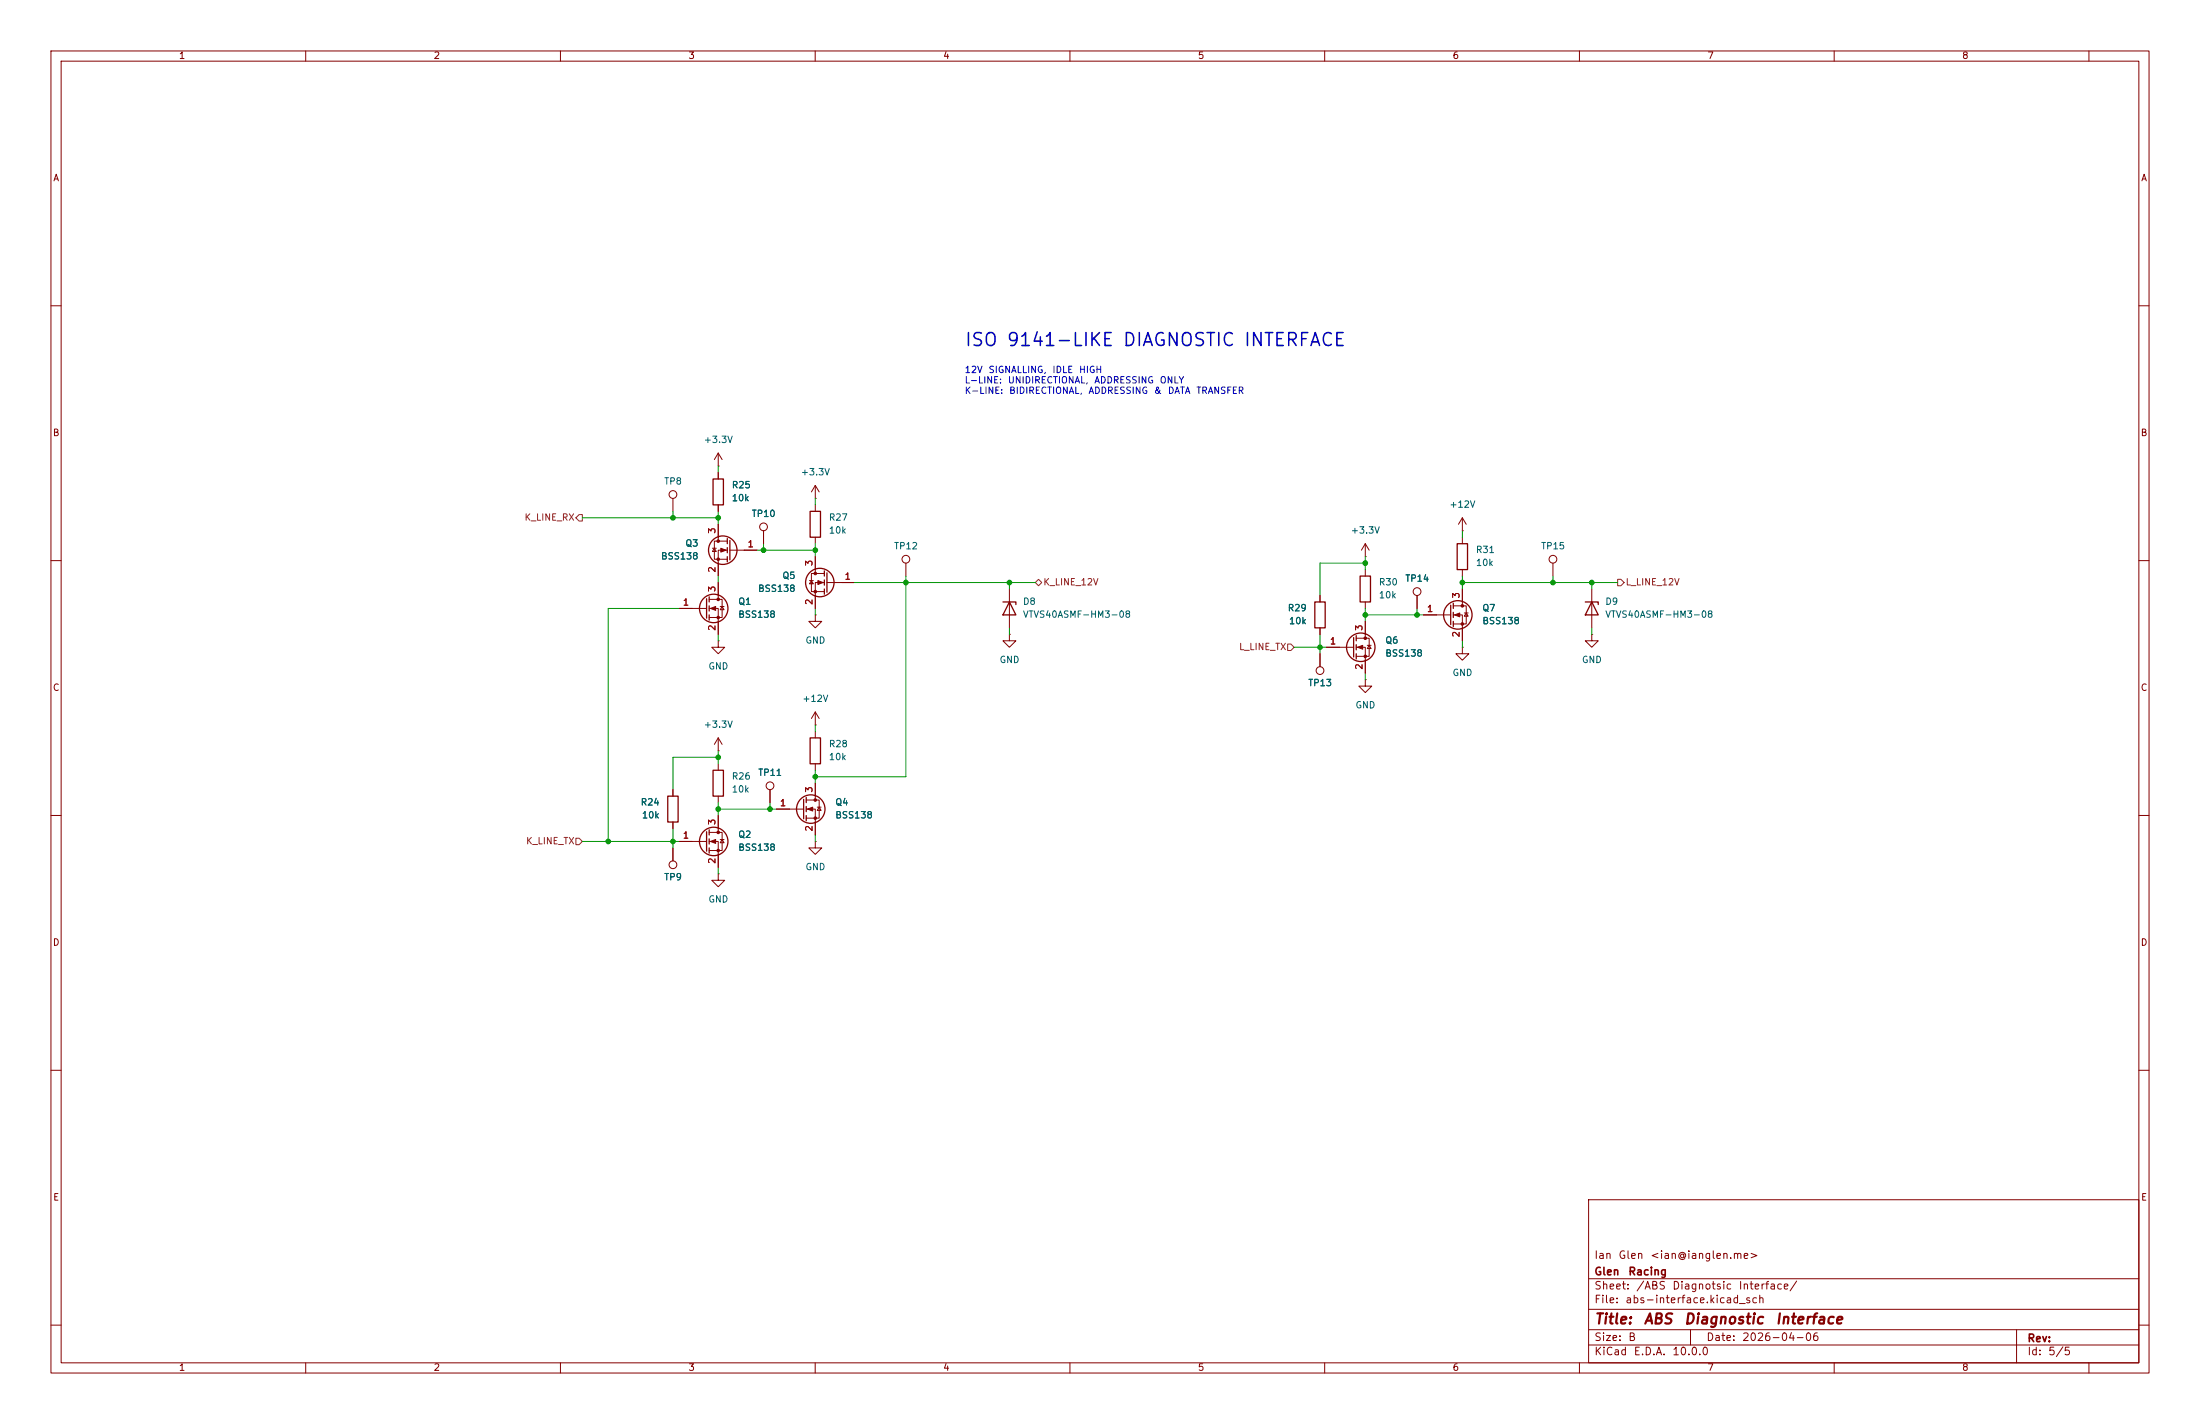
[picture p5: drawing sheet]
<svg xmlns="http://www.w3.org/2000/svg" width="432mm" height="279mm" viewBox="0 0 432 279" stroke-linecap="round" stroke-linejoin="round" font-family="sans-serif">
<g fill="none" stroke="#840000" stroke-width=".2">
<path d="M10 10h411.8v259.4h-411.8zM12 12h407.8v255.4h-407.8zM60 10v2M110 10v2M160 10v2M210 10v2M260 10v2M310 10v2M360 10v2M410 10v2M10 60h2M419.8 60h2"/>
<path d="M132.1 97.8v2.5M141 91.4h.1M141 88.9v2.5M141 92.7v1.3M141 99.1v1.2M141 88.9l-.8 1.3M141 88.9l.7 1.3M160 97.8h.1M160 95.3v2.5M160 99.1v1.2M160 95.3l-.7 1.2M160 95.3l.8 1.2"/>
<path d="M10 110h2M133.3 119.4h5.4M139.2 117.6h2.5v3.6h-2.5M139.2 119.4h1.8v5.1M139.8 107.6h.8M140.2 107.6l.4 .6h-.8zM141 102.9v3.3M141 114.3v3.3M141.4 119h.7M141.7 119l.4 .6h-.7zM142.7 106.2h-2.5v3.5h2.5M142.7 108h-1.7v5"/>
<path d="M143.3 108h5.3M149.9 104.1v2.6M158.9 113.9h.7M159.3 113.9l.3 .7h-.7zM160 105.4v1.3M160 109.2v3.3M161.8 112.5h-2.5v3.6h2.5M161.8 114.3h-1.8v5.1M162.3 114.3h5.3M177.8 110.5v2.5M198.1 115.6v7.6M259.1 116.8v1.3"/>
<path d="M268 109.2h.1M268 106.7v2.5M268 111.8v1.2M268 118.1v1.3M268 106.7l-.8 1.3M268 106.7l.7 1.3M278.1 116.8v2.6M285.2 118.9h2.6v3.5h-2.6M287 104.1h.1M287 101.6l-.7 1.3M287 101.6l.8 1.3M287 101.6v2.5"/>
<path d="M287 105.4v1.3M287 111.8v1.2M287 115.6v3.3M304.8 110.5v2.5M312.4 115.6v7.6M419.8 110h2M141 125.7v1.3h-1.3l1.3 1.3 1.2-1.3h-1.2M141 125.7h.1M160 120.7v1.2h-1.3l1.3 1.3 1.3-1.3h-1.3M160 120.7h.1M160 139.7v2.5M160 139.7l-.7 1.3"/>
<path d="M160 139.7l.8 1.3M198.1 124.5v1.2h1.3l-1.3 1.3-1.3-1.3h1.3M198.1 124.5h.1M259.1 123.2v1.3M259.1 128.3v2.5M260.3 127h5.4M266.2 125.2h2.5v3.6h-2.5M266.2 127h1.8v5.1M268 133.4v1.2h1.2l-1.2 1.3-1.3-1.3h1.3M268 133.4h.1M268 121.9v3.3M268.4 126.6h.7"/>
<path d="M268.7 126.6l.4 .7h-.7zM279.4 120.7h5.3M285.2 120.7h1.8v5M287 127v1.3h1.3l-1.3 1.2-1.3-1.2h1.3M287 127h.1M287.4 120.3h.8M287.8 120.3l.4 .6h-.8zM312.4 124.5v1.2h1.3l-1.3 1.3-1.3-1.3h1.3M312.4 124.5h.1M10 160h2M132.1 154.9v1.3M141 147.3h.1"/>
<path d="M141 144.8v2.5M141 149.9v1.2M141 156.2v1.3M141 144.8l-.8 1.3M141 144.8l.7 1.3M151.1 154.9v2.6M152.4 158.8h5.3M158.2 157h2.6v3.5h-2.6M158.2 158.8h1.8v5M160 142.2h.1M160 143.5v1.3M160 149.9v1.2"/>
<path d="M160 153.7v3.3M160.4 158.4h.8M160.8 158.4l.4 .6h-.8zM419.8 160h2M132.1 161.3v1.3M132.1 166.4v2.5M133.3 165.1h5.4M139.2 163.3h2.5v3.6h-2.5M139.2 165.1h1.8v5.1M141 171.5v1.2h1.2l-1.2 1.3-1.3-1.3h1.3M141 171.5h.1M141 160v3.3"/>
<path d="M141.4 164.7h.7M141.7 164.7l.4 .7h-.7zM160 165.1v1.3h1.3l-1.3 1.2-1.3-1.2h1.3M160 165.1h.1M10 210h2M419.8 210h2M311.8 235.4h108v32h-108zM10 260h2M311.8 256.9h108M311.8 250.9h108M419.8 260h2M60 267.4v2"/>
<path d="M110 267.4v2M160 267.4v2M210 267.4v2M260 267.4v2M310 267.4v2M311.8 263.9h108M311.8 260.9h108M331.8 260.9v3M360 267.4v2M395.8 260.9v6.5M410 267.4v2"/>
<circle cx="132.1" cy="97" r=".76"/>
<circle cx="149.9" cy="103.4" r=".76"/>
<circle cx="177.8" cy="109.7" r=".76"/>
<circle cx="278.1" cy="116.1" r=".76"/>
<circle cx="304.8" cy="109.7" r=".76"/>
<circle cx="259.1" cy="131.6" r=".76"/>
<circle cx="151.1" cy="154.2" r=".76"/>
<circle cx="132.1" cy="169.7" r=".76"/>
</g>
<g fill="none" stroke="#840000" stroke-width=".25">
<path d="M140 94h2v5.1h-2zM138.7 117.5v3.8M139.2 117.1v1M139.2 118.9v1M142.7 105.7v1M142.7 107.4v1.1M142.7 109.2v1M143.3 106v3.9M159 100.3h2v5.1h-2zM161.8 112v1M161.8 113.8v1M161.8 115.6v1"/>
<path d="M162.3 112.4v3.8M196.8 118.1h2.6v.5M198.1 118.1l1.3 2.6h-2.6zM258.1 118.1h2v5.1h-2zM267 113h2v5.1h-2zM284.7 118.7v3.9M285.2 118.4v1M286 106.7h2v5.1h-2zM311.1 118.1h2.6v.5M312.4 118.1l1.3 2.6h-2.6zM139.2 120.7v1M265.7 125.1v3.8"/>
<path d="M266.2 124.7v1M266.2 126.5v1M266.2 128.3v1M285.2 120.1v1.1M285.2 121.9v1M131.1 156.2h2v5.1h-2zM140 151.1h2v5.1h-2zM157.7 156.8v3.9M158.2 156.5v1M158.2 158.2v1.1M159 144.8h2v5.1h-2zM138.7 163.2v3.8"/>
<path d="M139.2 162.8v1M139.2 164.6v1M139.2 166.4v1M158.2 160v1"/>
<circle cx="140.1" cy="119.4" r="2.79"/>
<circle cx="141.9" cy="107.9" r="2.79"/>
<circle cx="160.9" cy="114.3" r="2.79"/>
<circle cx="267.1" cy="127" r="2.79"/>
<circle cx="286.1" cy="120.6" r="2.79"/>
<circle cx="159.1" cy="158.7" r="2.79"/>
<circle cx="140.1" cy="165.1" r="2.79"/>
</g>
<g fill="#840000" stroke="#840000" stroke-width=".2">
<path d="M139.4 165.1l1.1-.4v.8z"/>
<path d="M139.4 119.4l1.1-.4v.8z"/>
<path d="M285.5 120.7l1-.4v.7z"/>
<path d="M160.5 113.9l1 .4-1 .4z"/>
<path d="M141.5 107.6l1 .4-1 .3z"/>
<path d="M158.5 158.8l1-.4v.7z"/>
<path d="M266.4 127l1.1-.4v.8z"/>
<circle cx="141" cy="163.3" r=".25"/>
<circle cx="141" cy="166.9" r=".25"/>
<circle cx="141" cy="117.6" r=".25"/>
<circle cx="141" cy="121.2" r=".25"/>
<circle cx="287" cy="118.9" r=".25"/>
<circle cx="287" cy="122.4" r=".25"/>
<circle cx="160" cy="112.5" r=".25"/>
<circle cx="160" cy="116.1" r=".25"/>
<circle cx="141" cy="106.2" r=".25"/>
<circle cx="141" cy="109.7" r=".25"/>
<circle cx="160" cy="157" r=".25"/>
<circle cx="160" cy="160.5" r=".25"/>
<circle cx="268" cy="125.2" r=".25"/>
<circle cx="268" cy="128.8" r=".25"/>
</g>
<path d="M113.7 101h.6v1.2h-.6l-.7-.6zM203.2 114.3l.6-.6 .7 .6-.7 .6zM317.5 113.7h.6l.7 .6-.7 .6h-.6zM252.7 126.4h.7l.6 .6-.6 .6h-.7zM113 164.5h.7l.6 .6-.6 .6h-.7z" fill="none" stroke="#725600" stroke-width=".2"/>
<g fill="none" stroke="#009600" stroke-width=".2">
<path d="M141 91.4v1.3M160 97.8v1.3M114.3 101.6h26.7M132.1 100.3v1.3M133.3 119.4h-13.9v45.7M141 100.3v2.6M141 113v1.3M148.6 108h11.4M149.9 106.7v1.3M160 106.7v2.5M160 119.4v1.3M167.6 114.3h35.6"/>
<path d="M177.8 113v39.4h-17.8M198.1 114.3v1.3M268 109.2v2.6M268 119.4v2.5M268 110.5h-8.9v6.3M278.1 119.4v1.3M287 114.3h30.5M287 104.1v1.3M287 113v2.6M304.8 113v1.3M312.4 114.3v1.3M141 124.5v1.2"/>
<path d="M198.1 123.2v1.3M254 127h6.3M259.1 124.5v3.8M268 132.1v1.3M268 120.7h11.4M287 125.7v1.3M312.4 123.2v1.3M141 147.3v2.6M141 157.5v2.5M141 148.6h-8.9v6.3M141 158.8h11.4M151.1 157.5v1.3"/>
<path d="M160 142.2v1.3M160 151.1v2.6M114.3 165.1h19M132.1 162.6v3.8M141 170.2v1.3M160 163.8v1.3"/>
</g>
<g fill="#009600" stroke="#009600" stroke-width=".2">
<circle cx="132.1" cy="101.6" r=".46"/>
<circle cx="132.1" cy="165.1" r=".46"/>
<circle cx="141" cy="158.8" r=".46"/>
<circle cx="151.1" cy="158.8" r=".46"/>
<circle cx="160" cy="152.4" r=".46"/>
<circle cx="141" cy="148.6" r=".46"/>
<circle cx="119.4" cy="165.1" r=".46"/>
<circle cx="287" cy="114.3" r=".46"/>
<circle cx="312.4" cy="114.3" r=".46"/>
<circle cx="304.8" cy="114.3" r=".46"/>
<circle cx="177.8" cy="114.3" r=".46"/>
<circle cx="160" cy="108" r=".46"/>
<circle cx="149.9" cy="108" r=".46"/>
<circle cx="141" cy="101.6" r=".46"/>
<circle cx="278.1" cy="120.7" r=".46"/>
<circle cx="268" cy="120.7" r=".46"/>
<circle cx="268" cy="110.5" r=".46"/>
<circle cx="198.1" cy="114.3" r=".46"/>
<circle cx="259.1" cy="127" r=".46"/>
</g>
<g font-size="2.5" fill="#0000c2">
<text x="189.2" y="68.6">ISO</text>
<text x="197.4" y="68.6">9141-LIKE</text>
<text x="220.2" y="68.6">DIAGNOSTIC</text>
<text x="244" y="68.6">INTERFACE</text>
</g>
<g font-size="2" fill="#840000">
<text x="312.8" y="260.3">Title:</text>
<text x="322.5" y="260.3">ABS</text>
<text x="330.4" y="260.3">Diagnostic</text>
<text x="348.3" y="260.3">Interface</text>
</g>
<g font-size="1.5" fill="#840000">
<text x="312.8" y="250.6">Glen</text>
<text x="312.8" y="247.4">Ian</text>
<text x="317.5" y="247.4">Glen</text>
<text x="319.5" y="250.6">Racing</text>
<text x="323.8" y="247.4">&lt;ian@ianglen.me&gt;</text>
<text x="312.8" y="256.1">File:</text>
<text x="312.8" y="253.4">Sheet:</text>
<text x="318.9" y="256.1">abs-interface.kicad_sch</text>
<text x="321" y="253.4">/ABS</text>
<text x="328.1" y="253.4">Diagnotsic</text>
<text x="341.1" y="253.4">Interface/</text>
<text x="312.8" y="263.5">Size:</text>
<text x="319.5" y="263.5">B</text>
<text x="334.8" y="263.5">Date:</text>
<text x="341.8" y="263.5">2026-04-06</text>
<text x="397.8" y="263.7">Rev:</text>
<text x="312.8" y="266.3">KiCad</text>
<text x="320.5" y="266.3">E.D.A.</text>
<text x="328.1" y="266.3">10.0.0</text>
<text x="397.8" y="266.3">Id:</text>
<text x="401.9" y="266.3">5/5</text>
</g>
<g font-size="1.3" fill="#840000">
<text x="35" y="11.9">1</text>
<text x="85" y="11.9">2</text>
<text x="135" y="11.9">3</text>
<text x="185" y="11.9">4</text>
<text x="235" y="11.9">5</text>
<text x="285" y="11.9">6</text>
<text x="335" y="11.9">7</text>
<text x="385" y="11.9">8</text>
<text x="10.3" y="35.9">A</text>
<text x="420.1" y="35.9">A</text>
<text x="10.3" y="85.9">B</text>
<text x="420.1" y="85.9">B</text>
<text x="10.3" y="135.9">C</text>
<text x="420.1" y="135.9">C</text>
<text x="10.3" y="185.9">D</text>
<text x="420.1" y="185.9">D</text>
<text x="10.3" y="235.9">E</text>
<text x="420.1" y="235.9">E</text>
<text x="35" y="269.3">1</text>
<text x="85" y="269.3">2</text>
<text x="135" y="269.3">3</text>
<text x="185" y="269.3">4</text>
<text x="235" y="269.3">5</text>
<text x="285" y="269.3">6</text>
<text x="335" y="269.3">7</text>
<text x="385" y="269.3">8</text>
</g>
<g font-size="1.3" fill="#0000c2">
<text x="189.2" y="73.5">12V</text>
<text x="189.2" y="75.5">L-LINE:</text>
<text x="189.2" y="77.6">K-LINE:</text>
<text x="193.9" y="73.5">SIGNALLING,</text>
<text x="197.7" y="75.5">UNIDIRECTIONAL,</text>
<text x="198" y="77.6">BIDIRECTIONAL,</text>
<text x="206.4" y="73.5">IDLE</text>
<text x="211.7" y="73.5">HIGH</text>
<text x="213.5" y="77.6">ADDRESSING</text>
<text x="214.7" y="75.5">ADDRESSING</text>
<text x="226.4" y="77.6">&amp;</text>
<text x="227.5" y="75.5">ONLY</text>
<text x="229.1" y="77.6">DATA</text>
<text x="234.7" y="77.6">TRANSFER</text>
</g>
<g font-size="1.3" fill="#006464">
<text x="138" y="87.2">+3.3V</text>
<text x="130.3" y="95.4">TP8</text>
<text x="157.1" y="93.6">+3.3V</text>
<text x="143.5" y="98.7">10k</text>
<text x="143.5" y="96.1">R25</text>
<text x="147.4" y="101.7">TP10</text>
<text x="284.4" y="99.9">+12V</text>
<text x="134.4" y="107.5">Q3</text>
<text x="162.6" y="105">10k</text>
<text x="162.6" y="102.5">R27</text>
<text x="265" y="105">+3.3V</text>
<text x="129.6" y="110.1">BSS138</text>
<text x="153.5" y="113.9">Q5</text>
<text x="175.4" y="108.1">TP12</text>
<text x="289.6" y="111.4">10k</text>
<text x="289.6" y="108.8">R31</text>
<text x="302.4" y="108.1">TP15</text>
<text x="144.8" y="119">Q1</text>
<text x="148.7" y="116.4">BSS138</text>
<text x="200.7" y="119">D8</text>
<text x="270.5" y="117.7">10k</text>
<text x="270.5" y="115.2">R30</text>
<text x="275.7" y="114.4">TP14</text>
<text x="315" y="119">D9</text>
<text x="144.8" y="121.5">BSS138</text>
<text x="200.7" y="121.5">VTVS40ASMF-HM3-08</text>
<text x="252.6" y="120.2">R29</text>
<text x="252.9" y="122.8">10k</text>
<text x="290.8" y="122.8">BSS138</text>
<text x="290.8" y="120.2">Q7</text>
<text x="315" y="121.5">VTVS40ASMF-HM3-08</text>
<text x="138.9" y="131.7">GND</text>
<text x="158" y="126.6">GND</text>
<text x="196.1" y="130.4">GND</text>
<text x="271.8" y="129.1">BSS138</text>
<text x="271.8" y="126.6">Q6</text>
<text x="310.4" y="130.4">GND</text>
<text x="256.7" y="134.9">TP13</text>
<text x="285" y="132.9">GND</text>
<text x="138" y="143.1">+3.3V</text>
<text x="157.4" y="138">+12V</text>
<text x="265.9" y="139.3">GND</text>
<text x="162.6" y="149.5">10k</text>
<text x="162.6" y="146.9">R28</text>
<text x="143.5" y="155.8">10k</text>
<text x="143.5" y="153.3">R26</text>
<text x="148.7" y="152.5">TP11</text>
<text x="125.6" y="158.3">R24</text>
<text x="125.9" y="160.9">10k</text>
<text x="163.8" y="160.9">BSS138</text>
<text x="163.8" y="158.3">Q4</text>
<text x="144.8" y="167.2">BSS138</text>
<text x="144.8" y="164.7">Q2</text>
<text x="130.3" y="173">TP9</text>
<text x="158" y="171">GND</text>
<text x="138.9" y="177.4">GND</text>
</g>
<g font-size="1.3" fill="#725600">
<text x="102.8" y="102.5">K_LINE_RX</text>
<text x="204.7" y="115.2">K_LINE_12V</text>
<text x="319" y="115.2">L_LINE_12V</text>
<text x="243.1" y="127.9">L_LINE_TX</text>
<text x="103.1" y="166">K_LINE_TX</text>
</g>
<g font-size="1.3" fill="#a90000">
<text x="140.7" y="104.8" transform="rotate(-90 140.7 104.8)">3</text>
<text x="146.6" y="107.7">1</text>
<text x="140.7" y="112.5" transform="rotate(-90 140.7 112.5)">2</text>
<text x="159.8" y="111.2" transform="rotate(-90 159.8 111.2)">3</text>
<text x="133.9" y="119.1">1</text>
<text x="140.7" y="116.3" transform="rotate(-90 140.7 116.3)">3</text>
<text x="159.8" y="118.8" transform="rotate(-90 159.8 118.8)">2</text>
<text x="165.7" y="114">1</text>
<text x="286.8" y="117.5" transform="rotate(-90 286.8 117.5)">3</text>
<text x="140.7" y="123.9" transform="rotate(-90 140.7 123.9)">2</text>
<text x="267.7" y="123.9" transform="rotate(-90 267.7 123.9)">3</text>
<text x="280" y="120.4">1</text>
<text x="286.8" y="125.2" transform="rotate(-90 286.8 125.2)">2</text>
<text x="260.9" y="126.7">1</text>
<text x="267.7" y="131.5" transform="rotate(-90 267.7 131.5)">2</text>
<text x="159.8" y="155.6" transform="rotate(-90 159.8 155.6)">3</text>
<text x="140.7" y="162" transform="rotate(-90 140.7 162)">3</text>
<text x="153" y="158.5">1</text>
<text x="133.9" y="164.8">1</text>
<text x="159.8" y="163.3" transform="rotate(-90 159.8 163.3)">2</text>
<text x="140.7" y="169.6" transform="rotate(-90 140.7 169.6)">2</text>
</g>
</svg>
